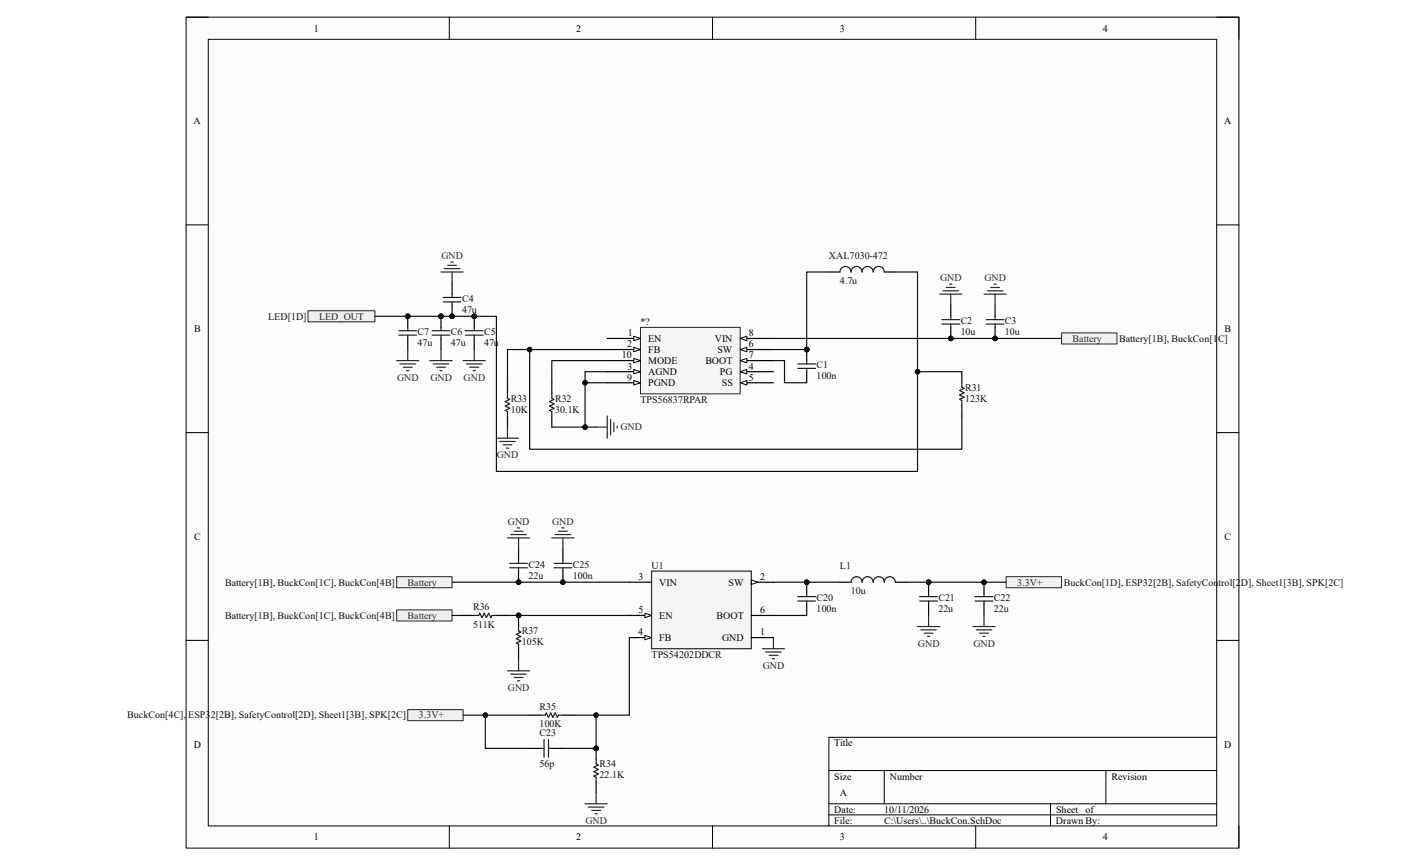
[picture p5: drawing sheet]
<svg xmlns="http://www.w3.org/2000/svg" width="356mm" height="216mm" viewBox="0 0 356 216" stroke-linecap="round" stroke-linejoin="round" font-family="sans-serif">
<path d="M46.4 4.3h262.8v207.4h-262.8z" fill-rule="evenodd" fill="#fcfcfc"/>
<path d="M46.4 4.3h262.8v207.4h-262.8z" fill="none" stroke="#000" stroke-width=".25"/>
<path d="M52 9.8h251.6v196.4h-251.6z" fill-rule="evenodd" fill="#fcfcfc"/>
<g fill="none" stroke="#000" stroke-width=".25">
<path d="M46.4 4.3h5.6M52 9.8h251.6v196.4h-251.6zM112.1 4.3v5.5M177.8 4.3v5.5M243.5 4.3v5.5M303.6 4.3h5.6v5.5M46.4 56.1h5.6M303.6 56.1h5.6M46.4 108h5.6M303.6 108h5.6M46.4 159.8h5.6M303.6 159.8h5.6"/>
<path d="M206.8 192.3h96.8M220.7 192.3v8.3M276 192.3v8.3M303.6 184h-96.8v22.2M112.1 206.2v5.5M177.8 206.2v5.5M206.8 200.6h96.8M206.8 203.4h96.8M243.5 206.2v5.5M262.1 200.6v5.6M309.2 206.2v5.5"/>
</g>
<path d="M240 92.8v2.7M240 101.1v2.7" fill="none" stroke="#000" stroke-width=".3"/>
<path d="M240 95.5v1.1l.6 .3-1.1 .6 1.1 .5-1.1 .6 1.1 .5-1.1 .6 .5 .3v1.1" fill="none" stroke="#1c1c1c" stroke-width=".3"/>
<path d="M148.8 106.6h2.7M151.5 103.8v5.6M152.4 104.7v3.8M153.2 105.5v2.2M154 106.3v.6" fill="none" stroke="#262626" stroke-width=".3"/>
<circle cx="248.3" cy="84.5" r=".55" fill="#0e0e0e"/>
<circle cx="248.3" cy="84.5" r=".55" fill="none" stroke="#0e0e0e" stroke-width=".25"/>
<path d="M248.3 81.7v2.8" fill="none" stroke="#000" stroke-width=".3"/>
<circle cx="248.3" cy="84.5" r=".55" fill="#0e0e0e"/>
<circle cx="248.3" cy="84.5" r=".55" fill="none" stroke="#0e0e0e" stroke-width=".25"/>
<path d="M248.3 76.2v2.8" fill="none" stroke="#000" stroke-width=".3"/>
<path d="M246.1 79.8h4.4M248.3 79v.8M246.1 80.9h4.4M248.3 80.9v.8" fill="none" stroke="#1c1c1c" stroke-width=".3"/>
<circle cx="237.3" cy="84.5" r=".55" fill="#0e0e0e"/>
<circle cx="237.3" cy="84.5" r=".55" fill="none" stroke="#0e0e0e" stroke-width=".25"/>
<path d="M237.3 81.7v2.8" fill="none" stroke="#000" stroke-width=".3"/>
<circle cx="237.3" cy="84.5" r=".55" fill="#0e0e0e"/>
<circle cx="237.3" cy="84.5" r=".55" fill="none" stroke="#0e0e0e" stroke-width=".25"/>
<path d="M237.3 76.2v2.8" fill="none" stroke="#000" stroke-width=".3"/>
<path d="M235 79.8h4.5M237.3 79v.8M235 80.9h4.5M237.3 80.9v.8" fill="none" stroke="#1c1c1c" stroke-width=".3"/>
<circle cx="201.3" cy="87.2" r=".55" fill="#0e0e0e"/>
<circle cx="201.3" cy="87.2" r=".55" fill="none" stroke="#0e0e0e" stroke-width=".25"/>
<path d="M201.3 87.2v2.8M201.3 92.8v2.7" fill="none" stroke="#000" stroke-width=".3"/>
<circle cx="201.3" cy="87.2" r=".55" fill="#0e0e0e"/>
<circle cx="201.3" cy="87.2" r=".55" fill="none" stroke="#0e0e0e" stroke-width=".25"/>
<path d="M126.6 98.3v1.1l.6 .3-1.1 .5 1.1 .6-1.1 .5 1.1 .6-1.1 .6 .5 .2v1.1M137.7 98.3v1.1l.6 .3-1.2 .5 1.2 .6-1.2 .5 1.2 .6-1.2 .6 .6 .2v1.1M199.1 90.8h4.4M199.1 91.9h4.4M201.3 90v.8M201.3 91.9v.9" fill="none" stroke="#1c1c1c" stroke-width=".3"/>
<path d="M126.6 95.5v2.8M137.7 95.5v2.8M126.6 103.8v2.8M137.7 103.8v2.8" fill="none" stroke="#000" stroke-width=".3"/>
<path d="M123.9 109.4h5.5M124.7 110.2h3.9M125.5 111h2.2M126.4 111.9h.5M126.6 106.6v2.8" fill="none" stroke="#262626" stroke-width=".3"/>
<circle cx="101.8" cy="78.9" r=".55" fill="#0e0e0e"/>
<circle cx="101.8" cy="78.9" r=".55" fill="none" stroke="#0e0e0e" stroke-width=".25"/>
<path d="M101.7 78.9v2.8M101.7 84.5v2.7" fill="none" stroke="#000" stroke-width=".3"/>
<circle cx="101.8" cy="78.9" r=".55" fill="#0e0e0e"/>
<circle cx="101.8" cy="78.9" r=".55" fill="none" stroke="#0e0e0e" stroke-width=".25"/>
<path d="M99.5 82.5h4.5M99.5 83.6h4.5M101.7 81.7v.8M101.7 83.6v.9" fill="none" stroke="#1c1c1c" stroke-width=".3"/>
<circle cx="110" cy="78.9" r=".55" fill="#0e0e0e"/>
<circle cx="110" cy="78.9" r=".55" fill="none" stroke="#0e0e0e" stroke-width=".25"/>
<path d="M110 78.9v2.8M110 84.5v2.7" fill="none" stroke="#000" stroke-width=".3"/>
<circle cx="110" cy="78.9" r=".55" fill="#0e0e0e"/>
<circle cx="110" cy="78.9" r=".55" fill="none" stroke="#0e0e0e" stroke-width=".25"/>
<path d="M107.8 82.5h4.5M107.8 83.6h4.5M110 81.7v.8M110 83.6v.9" fill="none" stroke="#1c1c1c" stroke-width=".3"/>
<circle cx="118.3" cy="78.9" r=".55" fill="#0e0e0e"/>
<circle cx="118.3" cy="78.9" r=".55" fill="none" stroke="#0e0e0e" stroke-width=".25"/>
<path d="M118.3 78.9v2.8M118.3 84.5v2.7" fill="none" stroke="#000" stroke-width=".3"/>
<circle cx="118.3" cy="78.9" r=".55" fill="#0e0e0e"/>
<circle cx="118.3" cy="78.9" r=".55" fill="none" stroke="#0e0e0e" stroke-width=".25"/>
<path d="M116.1 82.5h4.5M116.1 83.6h4.5M118.3 81.7v.8M118.3 83.6v.9" fill="none" stroke="#1c1c1c" stroke-width=".3"/>
<g fill="none" stroke="#262626" stroke-width=".3">
<path d="M99 90h5.5M99.8 90.8h3.9M100.6 91.7h2.3M101.5 92.5h.5M101.7 87.2v2.8M107.3 90h5.5M108.1 90.8h3.9M108.9 91.7h2.3M109.8 92.5h.5M110 87.2v2.8M115.6 90h5.5M116.4 90.8h3.9"/>
<path d="M117.2 91.7h2.2M118.1 92.5h.5M118.3 87.2v2.8"/>
</g>
<circle cx="112.8" cy="78.9" r=".55" fill="#0e0e0e"/>
<circle cx="112.8" cy="78.9" r=".55" fill="none" stroke="#0e0e0e" stroke-width=".25"/>
<path d="M112.8 76.2v2.7" fill="none" stroke="#000" stroke-width=".3"/>
<circle cx="112.8" cy="78.9" r=".55" fill="#0e0e0e"/>
<circle cx="112.8" cy="78.9" r=".55" fill="none" stroke="#0e0e0e" stroke-width=".25"/>
<path d="M112.8 70.6v2.8M206.8 67.9h2.8M220.7 67.9h2.7" fill="none" stroke="#000" stroke-width=".3"/>
<path d="M110.6 74.2h4.4M110.6 75.4h4.4M112.8 73.4v.8M112.8 75.4v.8M209.6 67.9a1.38 1.38 0 0 1 1.4-1.4 1.38 1.38 0 0 1 1.4 1.4 1.38 1.38 0 0 1 1.3-1.4 1.38 1.38 0 0 1 1.4 1.4 1.39 1.39 0 0 1 1.4-1.4 1.39 1.39 0 0 1 1.4 1.4 1.38 1.38 0 0 1 1.4-1.4 1.38 1.38 0 0 1 1.4 1.4" fill="none" stroke="#1c1c1c" stroke-width=".3"/>
<g fill="none" stroke="#262626" stroke-width=".3">
<path d="M110 67.9h5.6M110.9 67.1h3.8M111.7 66.2h2.2M112.5 65.4h.6M112.8 67.9v2.7M234.5 73.4h5.5M235.3 72.6h3.9M236.1 71.8h2.3M237 70.9h.5M237.3 73.4v2.8M245.6 73.4h5.5M246.4 72.6h3.9"/>
<path d="M247.2 71.8h2.2M248 70.9h.6M248.3 73.4v2.8"/>
</g>
<path d="M159.8 81.7h24.9v16.6h-24.9z" fill-rule="evenodd" fill="#f5f5f5"/>
<path d="M159.8 81.7h24.9v16.6h-24.9z" fill="none" stroke="#262626" stroke-width=".25"/>
<path d="M151.5 84.5h8.3" fill="none" stroke="#000" stroke-width=".3"/>
<path d="M158.2 83.9l1.6 .6-1.6 .5z" fill="#fbfbfb"/>
<path d="M158.2 83.9l1.6 .6-1.6 .5z" fill="none" stroke="#000" stroke-width=".25"/>
<path d="M151.5 87.2h8.3" fill="none" stroke="#000" stroke-width=".3"/>
<path d="M158.2 86.7l1.6 .5-1.6 .6z" fill="#fbfbfb"/>
<path d="M158.2 86.7l1.6 .5-1.6 .6z" fill="none" stroke="#000" stroke-width=".25"/>
<path d="M151.5 90h8.3" fill="none" stroke="#000" stroke-width=".3"/>
<path d="M158.2 89.5l1.6 .5-1.6 .6z" fill="#fbfbfb"/>
<path d="M158.2 89.5l1.6 .5-1.6 .6z" fill="none" stroke="#000" stroke-width=".25"/>
<path d="M151.5 92.8h8.3" fill="none" stroke="#000" stroke-width=".3"/>
<path d="M158.2 92.2l1.6 .6-1.6 .5z" fill="#fbfbfb"/>
<path d="M158.2 92.2l1.6 .6-1.6 .5z" fill="none" stroke="#000" stroke-width=".25"/>
<path d="M151.5 95.5h8.3" fill="none" stroke="#000" stroke-width=".3"/>
<path d="M158.2 95l1.6 .5-1.6 .6z" fill="#fbfbfb"/>
<path d="M158.2 95l1.6 .5-1.6 .6z" fill="none" stroke="#000" stroke-width=".25"/>
<path d="M184.7 95.5h8.3" fill="none" stroke="#000" stroke-width=".3"/>
<path d="M184.7 95.5l1.7-.5v1.1z" fill="#fbfbfb"/>
<path d="M184.7 95.5l1.7-.5v1.1z" fill="none" stroke="#000" stroke-width=".25"/>
<path d="M184.7 92.8h8.3" fill="none" stroke="#000" stroke-width=".3"/>
<path d="M184.7 92.8l1.7-.6v1.1z" fill="#fbfbfb"/>
<path d="M184.7 92.8l1.7-.6v1.1z" fill="none" stroke="#000" stroke-width=".25"/>
<path d="M184.7 90h8.3" fill="none" stroke="#000" stroke-width=".3"/>
<path d="M184.7 90l1.7-.5v1.1z" fill="#fbfbfb"/>
<path d="M184.7 90l1.7-.5v1.1z" fill="none" stroke="#000" stroke-width=".25"/>
<path d="M184.7 87.2h8.3" fill="none" stroke="#000" stroke-width=".3"/>
<path d="M184.7 87.2l1.7-.5v1.1z" fill="#fbfbfb"/>
<path d="M184.7 87.2l1.7-.5v1.1z" fill="none" stroke="#000" stroke-width=".25"/>
<path d="M184.7 84.5h8.3" fill="none" stroke="#000" stroke-width=".3"/>
<path d="M184.7 84.5l1.7-.6v1.1z" fill="#fbfbfb"/>
<path d="M184.7 84.5l1.7-.6v1.1z" fill="none" stroke="#000" stroke-width=".25"/>
<path d="M264.9 83.1h13.8v2.8h-13.8z" fill-rule="evenodd" fill="#f0f0f0"/>
<path d="M264.9 83.1h13.8v2.8h-13.8z" fill="none" stroke="#262626" stroke-width=".25"/>
<path d="M76.9 77.6h16.7v2.7h-16.7z" fill-rule="evenodd" fill="#f0f0f0"/>
<path d="M76.9 77.6h16.7v2.7h-16.7z" fill="none" stroke="#262626" stroke-width=".25"/>
<path d="M162.6 142.5h24.9v19.4h-24.9z" fill-rule="evenodd" fill="#f5f5f5"/>
<path d="M162.6 142.5h24.9v19.4h-24.9z" fill="none" stroke="#262626" stroke-width=".3"/>
<path d="M157.1 145.3h5.5M157.1 153.6h5.5M187.5 153.6h5.5" fill="none" stroke="#000" stroke-width=".3"/>
<path d="M160.9 153.1l1.7 .5-1.7 .6z" fill="#fbfbfb"/>
<path d="M160.9 153.1l1.7 .5-1.7 .6z" fill="none" stroke="#000" stroke-width=".25"/>
<path d="M157.1 159.1h5.5" fill="none" stroke="#000" stroke-width=".3"/>
<path d="M160.9 158.6l1.7 .5-1.7 .6z" fill="#fbfbfb"/>
<path d="M160.9 158.6l1.7 .5-1.7 .6z" fill="none" stroke="#000" stroke-width=".25"/>
<path d="M187.5 145.3h5.5" fill="none" stroke="#000" stroke-width=".3"/>
<path d="M187.5 144.8l1.6 .5-1.6 .6z" fill="#fbfbfb"/>
<path d="M187.5 144.8l1.6 .5-1.6 .6z" fill="none" stroke="#000" stroke-width=".25"/>
<path d="M187.5 159.1h5.5" fill="none" stroke="#000" stroke-width=".3"/>
<path d="M99 143.9h13.8v2.8h-13.8z" fill-rule="evenodd" fill="#f0f0f0"/>
<path d="M99 143.9h13.8v2.8h-13.8z" fill="none" stroke="#262626" stroke-width=".25"/>
<path d="M99 152.2h13.8v2.8h-13.8z" fill-rule="evenodd" fill="#f0f0f0"/>
<path d="M99 152.2h13.8v2.8h-13.8z" fill="none" stroke="#262626" stroke-width=".25"/>
<circle cx="201.3" cy="145.3" r=".55" fill="#0e0e0e"/>
<circle cx="201.3" cy="145.3" r=".55" fill="none" stroke="#0e0e0e" stroke-width=".25"/>
<path d="M201.3 145.3v2.8M201.3 150.8v2.8" fill="none" stroke="#000" stroke-width=".3"/>
<circle cx="201.3" cy="145.3" r=".55" fill="#0e0e0e"/>
<circle cx="201.3" cy="145.3" r=".55" fill="none" stroke="#0e0e0e" stroke-width=".25"/>
<path d="M199.1 148.9h4.4M199.1 150h4.4M201.3 148.1v.8M201.3 150v.8M212.4 145.3a1.38 1.38 0 0 1 1.3-1.4 1.38 1.38 0 0 1 1.4 1.4 1.39 1.39 0 0 1 1.4-1.4 1.39 1.39 0 0 1 1.4 1.4 1.38 1.38 0 0 1 1.4-1.4 1.38 1.38 0 0 1 1.4 1.4 1.38 1.38 0 0 1 1.3-1.4 1.38 1.38 0 0 1 1.4 1.4" fill="none" stroke="#1c1c1c" stroke-width=".3"/>
<path d="M209.6 145.3h2.8M223.4 145.3h2.8" fill="none" stroke="#000" stroke-width=".3"/>
<path d="M251.1 143.9h13.8v2.8h-13.8z" fill-rule="evenodd" fill="#f0f0f0"/>
<path d="M251.1 143.9h13.8v2.8h-13.8z" fill="none" stroke="#262626" stroke-width=".25"/>
<circle cx="231.7" cy="145.3" r=".55" fill="#0e0e0e"/>
<circle cx="231.7" cy="145.3" r=".55" fill="none" stroke="#0e0e0e" stroke-width=".25"/>
<path d="M231.7 145.3v2.8M231.7 150.8v2.8" fill="none" stroke="#000" stroke-width=".3"/>
<circle cx="231.7" cy="145.3" r=".55" fill="#0e0e0e"/>
<circle cx="231.7" cy="145.3" r=".55" fill="none" stroke="#0e0e0e" stroke-width=".25"/>
<path d="M229.5 148.9h4.4M229.5 150h4.4M231.7 148.1v.8M231.7 150v.8" fill="none" stroke="#1c1c1c" stroke-width=".3"/>
<circle cx="245.5" cy="145.3" r=".55" fill="#0e0e0e"/>
<circle cx="245.5" cy="145.3" r=".55" fill="none" stroke="#0e0e0e" stroke-width=".25"/>
<path d="M245.6 145.3v2.8M245.6 150.8v2.8" fill="none" stroke="#000" stroke-width=".3"/>
<circle cx="245.5" cy="145.3" r=".55" fill="#0e0e0e"/>
<circle cx="245.5" cy="145.3" r=".55" fill="none" stroke="#0e0e0e" stroke-width=".25"/>
<path d="M243.3 148.9h4.5M243.3 150h4.5M245.6 148.1v.8M245.6 150v.8M134.9 178.5h1.1l.3-.6 .6 1.2 .5-1.2 .6 1.2 .5-1.2 .6 1.2 .3-.6h1.1M134.9 186.8h.9M135.8 184.6v4.4M136.9 184.6v4.4M136.9 186.8h.8" fill="none" stroke="#1c1c1c" stroke-width=".3"/>
<path d="M193 159.1v2.8M242.8 156.4h5.5M243.6 157.2h3.9M244.4 158h2.3M245.3 158.9h.5M245.6 153.6v2.8M190.2 161.9h5.6M191.1 162.7h3.8M191.9 163.6h2.2M192.7 164.4h.6" fill="none" stroke="#262626" stroke-width=".3"/>
<path d="M132.2 178.5h2.7M140.5 178.5h2.7M132.2 186.8h2.7M137.7 186.8h2.8" fill="none" stroke="#000" stroke-width=".3"/>
<circle cx="148.8" cy="186.8" r=".55" fill="#0e0e0e"/>
<circle cx="148.8" cy="186.8" r=".55" fill="none" stroke="#0e0e0e" stroke-width=".25"/>
<path d="M148.8 186.8v2.8" fill="none" stroke="#000" stroke-width=".3"/>
<circle cx="148.8" cy="186.8" r=".55" fill="#0e0e0e"/>
<circle cx="148.8" cy="186.8" r=".55" fill="none" stroke="#0e0e0e" stroke-width=".25"/>
<path d="M148.8 195.1v2.8" fill="none" stroke="#000" stroke-width=".3"/>
<path d="M148.8 189.6v1.1l.5 .2-1.1 .6 1.1 .6-1.1 .5 1.1 .6-1.1 .5 .6 .3v1.1" fill="none" stroke="#1c1c1c" stroke-width=".3"/>
<path d="M148.8 197.9v2.7M146 200.6h5.5M146.8 201.5h3.9M147.7 202.3h2.2M148.5 203.1h.5" fill="none" stroke="#262626" stroke-width=".3"/>
<path d="M101.7 177.1h13.9v2.8h-13.9z" fill-rule="evenodd" fill="#f0f0f0"/>
<path d="M101.7 177.1h13.9v2.8h-13.9z" fill="none" stroke="#262626" stroke-width=".25"/>
<path d="M229 156.4h5.5M229.8 157.2h3.9M230.6 158h2.2M231.4 158.9h.6M231.7 153.6v2.8" fill="none" stroke="#262626" stroke-width=".3"/>
<circle cx="129.4" cy="153.6" r=".55" fill="#0e0e0e"/>
<circle cx="129.4" cy="153.6" r=".55" fill="none" stroke="#0e0e0e" stroke-width=".25"/>
<path d="M129.4 153.6v2.8" fill="none" stroke="#000" stroke-width=".3"/>
<circle cx="129.4" cy="153.6" r=".55" fill="#0e0e0e"/>
<circle cx="129.4" cy="153.6" r=".55" fill="none" stroke="#0e0e0e" stroke-width=".25"/>
<path d="M115.6 153.6h2.7M123.9 153.6h2.7M129.4 161.9v2.8" fill="none" stroke="#000" stroke-width=".3"/>
<path d="M118.3 153.6h1.1l.3-.5 .6 1.1 .5-1.1 .6 1.1 .5-1.1 .6 1.1 .3-.6h1.1M129.4 156.4v1.1l.6 .3-1.1 .5 1.1 .6-1.1 .5 1.1 .6-1.1 .5 .5 .3v1.1" fill="none" stroke="#1c1c1c" stroke-width=".3"/>
<path d="M126.6 167.4h5.6M127.5 168.3h3.8M128.3 169.1h2.2M129.1 169.9h.6M129.4 164.7v2.7" fill="none" stroke="#262626" stroke-width=".3"/>
<path d="M193 84.5h71.9" fill="none" stroke="#0e0e0e" stroke-width=".3"/>
<circle cx="237.3" cy="84.5" r=".55" fill="#0e0e0e"/>
<circle cx="237.3" cy="84.5" r=".55" fill="none" stroke="#0e0e0e" stroke-width=".25"/>
<circle cx="248.3" cy="84.5" r=".55" fill="#0e0e0e"/>
<circle cx="248.3" cy="84.5" r=".55" fill="none" stroke="#0e0e0e" stroke-width=".25"/>
<path d="M110 78.9h2.8M193 90h2.8v5.5h5.5" fill="none" stroke="#0e0e0e" stroke-width=".3"/>
<circle cx="110" cy="78.9" r=".55" fill="#0e0e0e"/>
<circle cx="110" cy="78.9" r=".55" fill="none" stroke="#0e0e0e" stroke-width=".25"/>
<circle cx="112.8" cy="78.9" r=".55" fill="#0e0e0e"/>
<circle cx="112.8" cy="78.9" r=".55" fill="none" stroke="#0e0e0e" stroke-width=".25"/>
<path d="M112.8 78.9h5.5" fill="none" stroke="#0e0e0e" stroke-width=".3"/>
<circle cx="112.8" cy="78.9" r=".55" fill="#0e0e0e"/>
<circle cx="112.8" cy="78.9" r=".55" fill="none" stroke="#0e0e0e" stroke-width=".25"/>
<circle cx="118.3" cy="78.9" r=".55" fill="#0e0e0e"/>
<circle cx="118.3" cy="78.9" r=".55" fill="none" stroke="#0e0e0e" stroke-width=".25"/>
<path d="M206.8 67.9h-5.5v19.3" fill="none" stroke="#0e0e0e" stroke-width=".3"/>
<circle cx="201.3" cy="87.2" r=".55" fill="#0e0e0e"/>
<circle cx="201.3" cy="87.2" r=".55" fill="none" stroke="#0e0e0e" stroke-width=".25"/>
<path d="M223.4 67.9h5.6v49.8h-105.1v-38.7h-5.6" fill="none" stroke="#0e0e0e" stroke-width=".3"/>
<circle cx="229" cy="92.8" r=".55" fill="#0e0e0e"/>
<circle cx="229" cy="92.8" r=".55" fill="none" stroke="#0e0e0e" stroke-width=".25"/>
<circle cx="118.3" cy="78.9" r=".55" fill="#0e0e0e"/>
<circle cx="118.3" cy="78.9" r=".55" fill="none" stroke="#0e0e0e" stroke-width=".25"/>
<path d="M151.5 87.2h-24.9v8.3" fill="none" stroke="#0e0e0e" stroke-width=".3"/>
<circle cx="132.2" cy="87.2" r=".55" fill="#0e0e0e"/>
<circle cx="132.2" cy="87.2" r=".55" fill="none" stroke="#0e0e0e" stroke-width=".25"/>
<path d="M229 92.8h11" fill="none" stroke="#0e0e0e" stroke-width=".3"/>
<circle cx="229" cy="92.8" r=".55" fill="#0e0e0e"/>
<circle cx="229" cy="92.8" r=".55" fill="none" stroke="#0e0e0e" stroke-width=".25"/>
<path d="M132.2 87.2v24.9h107.8v-8.3" fill="none" stroke="#0e0e0e" stroke-width=".3"/>
<circle cx="132.2" cy="87.2" r=".55" fill="#0e0e0e"/>
<circle cx="132.2" cy="87.2" r=".55" fill="none" stroke="#0e0e0e" stroke-width=".25"/>
<path d="M137.7 106.6h11.1" fill="none" stroke="#0e0e0e" stroke-width=".3"/>
<circle cx="146" cy="106.6" r=".55" fill="#0e0e0e"/>
<circle cx="146" cy="106.6" r=".55" fill="none" stroke="#0e0e0e" stroke-width=".25"/>
<path d="M151.5 95.5h-5.5v11.1" fill="none" stroke="#0e0e0e" stroke-width=".3"/>
<circle cx="146" cy="95.5" r=".55" fill="#0e0e0e"/>
<circle cx="146" cy="95.5" r=".55" fill="none" stroke="#0e0e0e" stroke-width=".25"/>
<circle cx="146" cy="106.6" r=".55" fill="#0e0e0e"/>
<circle cx="146" cy="106.6" r=".55" fill="none" stroke="#0e0e0e" stroke-width=".25"/>
<path d="M151.5 92.8h-5.5v2.7" fill="none" stroke="#0e0e0e" stroke-width=".3"/>
<circle cx="146" cy="95.5" r=".55" fill="#0e0e0e"/>
<circle cx="146" cy="95.5" r=".55" fill="none" stroke="#0e0e0e" stroke-width=".25"/>
<path d="M151.5 90h-13.8v5.5M193 87.2h8.3" fill="none" stroke="#0e0e0e" stroke-width=".3"/>
<circle cx="201.3" cy="87.2" r=".55" fill="#0e0e0e"/>
<circle cx="201.3" cy="87.2" r=".55" fill="none" stroke="#0e0e0e" stroke-width=".25"/>
<path d="M93.6 78.9h16.4" fill="none" stroke="#0e0e0e" stroke-width=".3"/>
<circle cx="101.8" cy="78.9" r=".55" fill="#0e0e0e"/>
<circle cx="101.8" cy="78.9" r=".55" fill="none" stroke="#0e0e0e" stroke-width=".25"/>
<circle cx="110" cy="78.9" r=".55" fill="#0e0e0e"/>
<circle cx="110" cy="78.9" r=".55" fill="none" stroke="#0e0e0e" stroke-width=".25"/>
<path d="M112.8 145.3h44.3" fill="none" stroke="#0e0e0e" stroke-width=".3"/>
<circle cx="129.4" cy="145.3" r=".55" fill="#0e0e0e"/>
<circle cx="129.4" cy="145.3" r=".55" fill="none" stroke="#0e0e0e" stroke-width=".25"/>
<circle cx="140.5" cy="145.3" r=".55" fill="#0e0e0e"/>
<circle cx="140.5" cy="145.3" r=".55" fill="none" stroke="#0e0e0e" stroke-width=".25"/>
<path d="M193 145.3h16.6M193 153.6h8.3" fill="none" stroke="#0e0e0e" stroke-width=".3"/>
<circle cx="201.3" cy="145.3" r=".55" fill="#0e0e0e"/>
<circle cx="201.3" cy="145.3" r=".55" fill="none" stroke="#0e0e0e" stroke-width=".25"/>
<path d="M226.2 145.3h24.9" fill="none" stroke="#0e0e0e" stroke-width=".3"/>
<circle cx="231.7" cy="145.3" r=".55" fill="#0e0e0e"/>
<circle cx="231.7" cy="145.3" r=".55" fill="none" stroke="#0e0e0e" stroke-width=".25"/>
<circle cx="245.5" cy="145.3" r=".55" fill="#0e0e0e"/>
<circle cx="245.5" cy="145.3" r=".55" fill="none" stroke="#0e0e0e" stroke-width=".25"/>
<path d="M143.2 178.5h5.6" fill="none" stroke="#0e0e0e" stroke-width=".3"/>
<circle cx="148.8" cy="178.5" r=".55" fill="#0e0e0e"/>
<circle cx="148.8" cy="178.5" r=".55" fill="none" stroke="#0e0e0e" stroke-width=".25"/>
<path d="M140.5 186.8h8.3" fill="none" stroke="#0e0e0e" stroke-width=".3"/>
<circle cx="148.8" cy="186.8" r=".55" fill="#0e0e0e"/>
<circle cx="148.8" cy="186.8" r=".55" fill="none" stroke="#0e0e0e" stroke-width=".25"/>
<path d="M115.6 178.5h16.6" fill="none" stroke="#0e0e0e" stroke-width=".3"/>
<circle cx="121.1" cy="178.5" r=".55" fill="#0e0e0e"/>
<circle cx="121.1" cy="178.5" r=".55" fill="none" stroke="#0e0e0e" stroke-width=".25"/>
<path d="M121.1 178.5v8.3h11.1" fill="none" stroke="#0e0e0e" stroke-width=".3"/>
<circle cx="121.1" cy="178.5" r=".55" fill="#0e0e0e"/>
<circle cx="121.1" cy="178.5" r=".55" fill="none" stroke="#0e0e0e" stroke-width=".25"/>
<path d="M157.1 159.1v19.4h-8.3v8.3" fill="none" stroke="#0e0e0e" stroke-width=".3"/>
<circle cx="148.8" cy="186.8" r=".55" fill="#0e0e0e"/>
<circle cx="148.8" cy="186.8" r=".55" fill="none" stroke="#0e0e0e" stroke-width=".25"/>
<circle cx="148.8" cy="178.5" r=".55" fill="#0e0e0e"/>
<circle cx="148.8" cy="178.5" r=".55" fill="none" stroke="#0e0e0e" stroke-width=".25"/>
<circle cx="129.4" cy="145.3" r=".55" fill="#0e0e0e"/>
<circle cx="129.4" cy="145.3" r=".55" fill="none" stroke="#0e0e0e" stroke-width=".25"/>
<path d="M129.4 142.5v2.8" fill="none" stroke="#000" stroke-width=".3"/>
<circle cx="129.4" cy="145.3" r=".55" fill="#0e0e0e"/>
<circle cx="129.4" cy="145.3" r=".55" fill="none" stroke="#0e0e0e" stroke-width=".25"/>
<path d="M129.4 137v2.8" fill="none" stroke="#000" stroke-width=".3"/>
<path d="M129.4 139.8v.8M127.2 140.6h4.4M127.2 141.7h4.4M129.4 141.7v.8" fill="none" stroke="#1c1c1c" stroke-width=".3"/>
<circle cx="140.5" cy="145.3" r=".55" fill="#0e0e0e"/>
<circle cx="140.5" cy="145.3" r=".55" fill="none" stroke="#0e0e0e" stroke-width=".25"/>
<path d="M140.5 142.5v2.8" fill="none" stroke="#000" stroke-width=".3"/>
<circle cx="140.5" cy="145.3" r=".55" fill="#0e0e0e"/>
<circle cx="140.5" cy="145.3" r=".55" fill="none" stroke="#0e0e0e" stroke-width=".25"/>
<path d="M140.5 137v2.8" fill="none" stroke="#000" stroke-width=".3"/>
<path d="M140.5 139.8v.8M138.3 140.6h4.4M138.3 141.7h4.4M140.5 141.7v.8" fill="none" stroke="#1c1c1c" stroke-width=".3"/>
<path d="M126.6 134.3h5.6M127.5 133.4h3.8M128.3 132.6h2.2M129.1 131.8h.6M129.4 134.3v2.7M137.7 134.3h5.5M138.5 133.4h3.9M139.4 132.6h2.2M140.2 131.8h.5M140.5 134.3v2.7" fill="none" stroke="#262626" stroke-width=".3"/>
<path d="M112.8 153.6h2.8M126.6 153.6h2.8" fill="none" stroke="#0e0e0e" stroke-width=".3"/>
<circle cx="129.4" cy="153.6" r=".55" fill="#0e0e0e"/>
<circle cx="129.4" cy="153.6" r=".55" fill="none" stroke="#0e0e0e" stroke-width=".25"/>
<path d="M129.4 153.6h27.7" fill="none" stroke="#0e0e0e" stroke-width=".3"/>
<circle cx="129.4" cy="153.6" r=".55" fill="#0e0e0e"/>
<circle cx="129.4" cy="153.6" r=".55" fill="none" stroke="#0e0e0e" stroke-width=".25"/>
<g font-size="2.5">
<text x="78.3" y="7.9">1</text>
<text x="143.8" y="7.9">2</text>
<text x="209.6" y="7.9">3</text>
<text x="275.2" y="7.9">4</text>
<text x="48.3" y="31">A</text>
<text x="305.5" y="31">A</text>
<text x="48.4" y="82.9">B</text>
<text x="156.7" y="83.9">1</text>
<text x="186.9" y="83.9">8</text>
<text x="305.6" y="82.9">B</text>
<text x="155.2" y="89.5">10</text>
<text x="156.5" y="86.7">2</text>
<text x="161.8" y="85.3">EN</text>
<text x="161.8" y="88.1">FB</text>
<text x="178.4" y="85.3">VIN</text>
<text x="179" y="88.1">SW</text>
<text x="186.9" y="89.5">7</text>
<text x="186.9" y="86.7">6</text>
<text x="156.5" y="95">9</text>
<text x="156.5" y="92.2">3</text>
<text x="161.8" y="90.8">MODE</text>
<text x="161.8" y="93.6">AGND</text>
<text x="176" y="90.8">BOOT</text>
<text x="179.6" y="93.6">PG</text>
<text x="186.9" y="95">5</text>
<text x="186.9" y="92.2">4</text>
<text x="161.8" y="96.4">PGND</text>
<text x="180.1" y="96.4">SS</text>
<text x="48.4" y="134.7">C</text>
<text x="305.6" y="134.7">C</text>
<text x="159.3" y="144.8">3</text>
<text x="164.5" y="146.2">VIN</text>
<text x="181.8" y="146.2">SW</text>
<text x="189.7" y="144.8">2</text>
<text x="159.3" y="153.1">5</text>
<text x="164.5" y="154.4">EN</text>
<text x="178.8" y="154.4">BOOT</text>
<text x="189.7" y="153.1">6</text>
<text x="159.2" y="158.6">4</text>
<text x="164.5" y="160">FB</text>
<text x="180.2" y="160">GND</text>
<text x="189.7" y="158.6">1</text>
<text x="48.3" y="186.6">D</text>
<text x="208.2" y="186.3">Title</text>
<text x="305.5" y="186.6">D</text>
<text x="208.2" y="194.6">Size</text>
<text x="222" y="194.6">Number</text>
<text x="277.4" y="194.6">Revision</text>
<text x="208.2" y="202.9">Date:</text>
<text x="209.6" y="198.7">A</text>
<text x="220.6" y="202.9">10/11/2026</text>
<text x="263.5" y="202.9">Sheet</text>
<text x="270.8" y="202.9">of</text>
<text x="78.3" y="209.8">1</text>
<text x="143.8" y="209.8">2</text>
<text x="208.2" y="205.6">File:</text>
<text x="209.6" y="209.8">3</text>
<text x="220.6" y="205.6">C:\Users\..\BuckCon.SchDoc</text>
<text x="263.5" y="205.6">Drawn By:</text>
<text x="275.2" y="209.8">4</text>
</g>
<g font-size="2.5" fill="#262626">
<text x="110.2" y="64.6">GND</text>
<text x="234.6" y="70.1">GND</text>
<text x="245.7" y="70.1">GND</text>
<text x="79.6" y="79.8">LED_OUT</text>
<text x="267.7" y="85.3">Battery</text>
<text x="99.1" y="95">GND</text>
<text x="107.4" y="95">GND</text>
<text x="115.7" y="95">GND</text>
<text x="154.9" y="107.4">GND</text>
<text x="124" y="114.3">GND</text>
<text x="126.7" y="130.9">GND</text>
<text x="137.8" y="130.9">GND</text>
<text x="101.7" y="146.2">Battery</text>
<text x="253.8" y="146.2">3.3V+</text>
<text x="101.7" y="154.4">Battery</text>
<text x="229.1" y="161.4">GND</text>
<text x="242.9" y="161.4">GND</text>
<text x="190.3" y="166.9">GND</text>
<text x="126.7" y="172.4">GND</text>
<text x="104.5" y="179.3">3.3V+</text>
<text x="146.1" y="205.6">GND</text>
</g>
<g font-size="2.5" fill="#0e0e0e">
<text x="206.8" y="64.6">XAL7030-472</text>
<text x="209.6" y="71">4.7u</text>
<text x="115.3" y="75.4">C4</text>
<text x="66.9" y="79.8">LED[1D]</text>
<text x="104.2" y="83.7">C7</text>
<text x="112.5" y="83.7">C6</text>
<text x="115.3" y="78.1">47u</text>
<text x="120.8" y="83.7">C5</text>
<text x="159.8" y="81.2">*?</text>
<text x="239.7" y="83.7">10u</text>
<text x="239.7" y="80.9">C2</text>
<text x="250.8" y="83.7">10u</text>
<text x="250.8" y="80.9">C3</text>
<text x="104.2" y="86.4">47u</text>
<text x="112.5" y="86.4">47u</text>
<text x="120.8" y="86.4">47u</text>
<text x="279.3" y="85.3">Battery[1B], BuckCon[1C]</text>
<text x="203.8" y="94.7">100n</text>
<text x="203.8" y="91.9">C1</text>
<text x="127.5" y="100.2">R33</text>
<text x="138.5" y="100.2">R32</text>
<text x="159.8" y="100.5">TPS56837RPAR</text>
<text x="240.8" y="100.2">123K</text>
<text x="240.8" y="97.5">R31</text>
<text x="127.5" y="103">10K</text>
<text x="138.5" y="103">30.1K</text>
<text x="131.9" y="141.7">C24</text>
<text x="143" y="141.7">C25</text>
<text x="162.6" y="142">U1</text>
<text x="209.6" y="142">L1</text>
<text x="56.2" y="146.2">Battery[1B], BuckCon[1C], BuckCon[4B]</text>
<text x="131.9" y="144.5">22u</text>
<text x="143" y="144.5">100n</text>
<text x="212.3" y="148.4">10u</text>
<text x="265.5" y="146.2">BuckCon[1D], ESP32[2B], SafetyControl[2D], Sheet1[3B], SPK[2C]</text>
<text x="56.2" y="154.4">Battery[1B], BuckCon[1C], BuckCon[4B]</text>
<text x="118.1" y="152.2">R36</text>
<text x="203.8" y="152.8">100n</text>
<text x="203.8" y="150">C20</text>
<text x="234.2" y="152.8">22u</text>
<text x="234.2" y="150">C21</text>
<text x="248" y="152.8">22u</text>
<text x="248" y="150">C22</text>
<text x="118.1" y="156.7">511K</text>
<text x="130.2" y="161.1">105K</text>
<text x="130.2" y="158.3">R37</text>
<text x="162.6" y="164.1">TPS54202DDCR</text>
<text x="31.7" y="179.3">BuckCon[4C], ESP32[2B], SafetyControl[2D], Sheet1[3B], SPK[2C]</text>
<text x="134.7" y="177.1">R35</text>
<text x="134.7" y="181.6">100K</text>
<text x="134.7" y="183.8">C23</text>
<text x="134.7" y="191.5">56p</text>
<text x="149.6" y="191.5">R34</text>
<text x="149.6" y="194.3">22.1K</text>
</g>
</svg>
